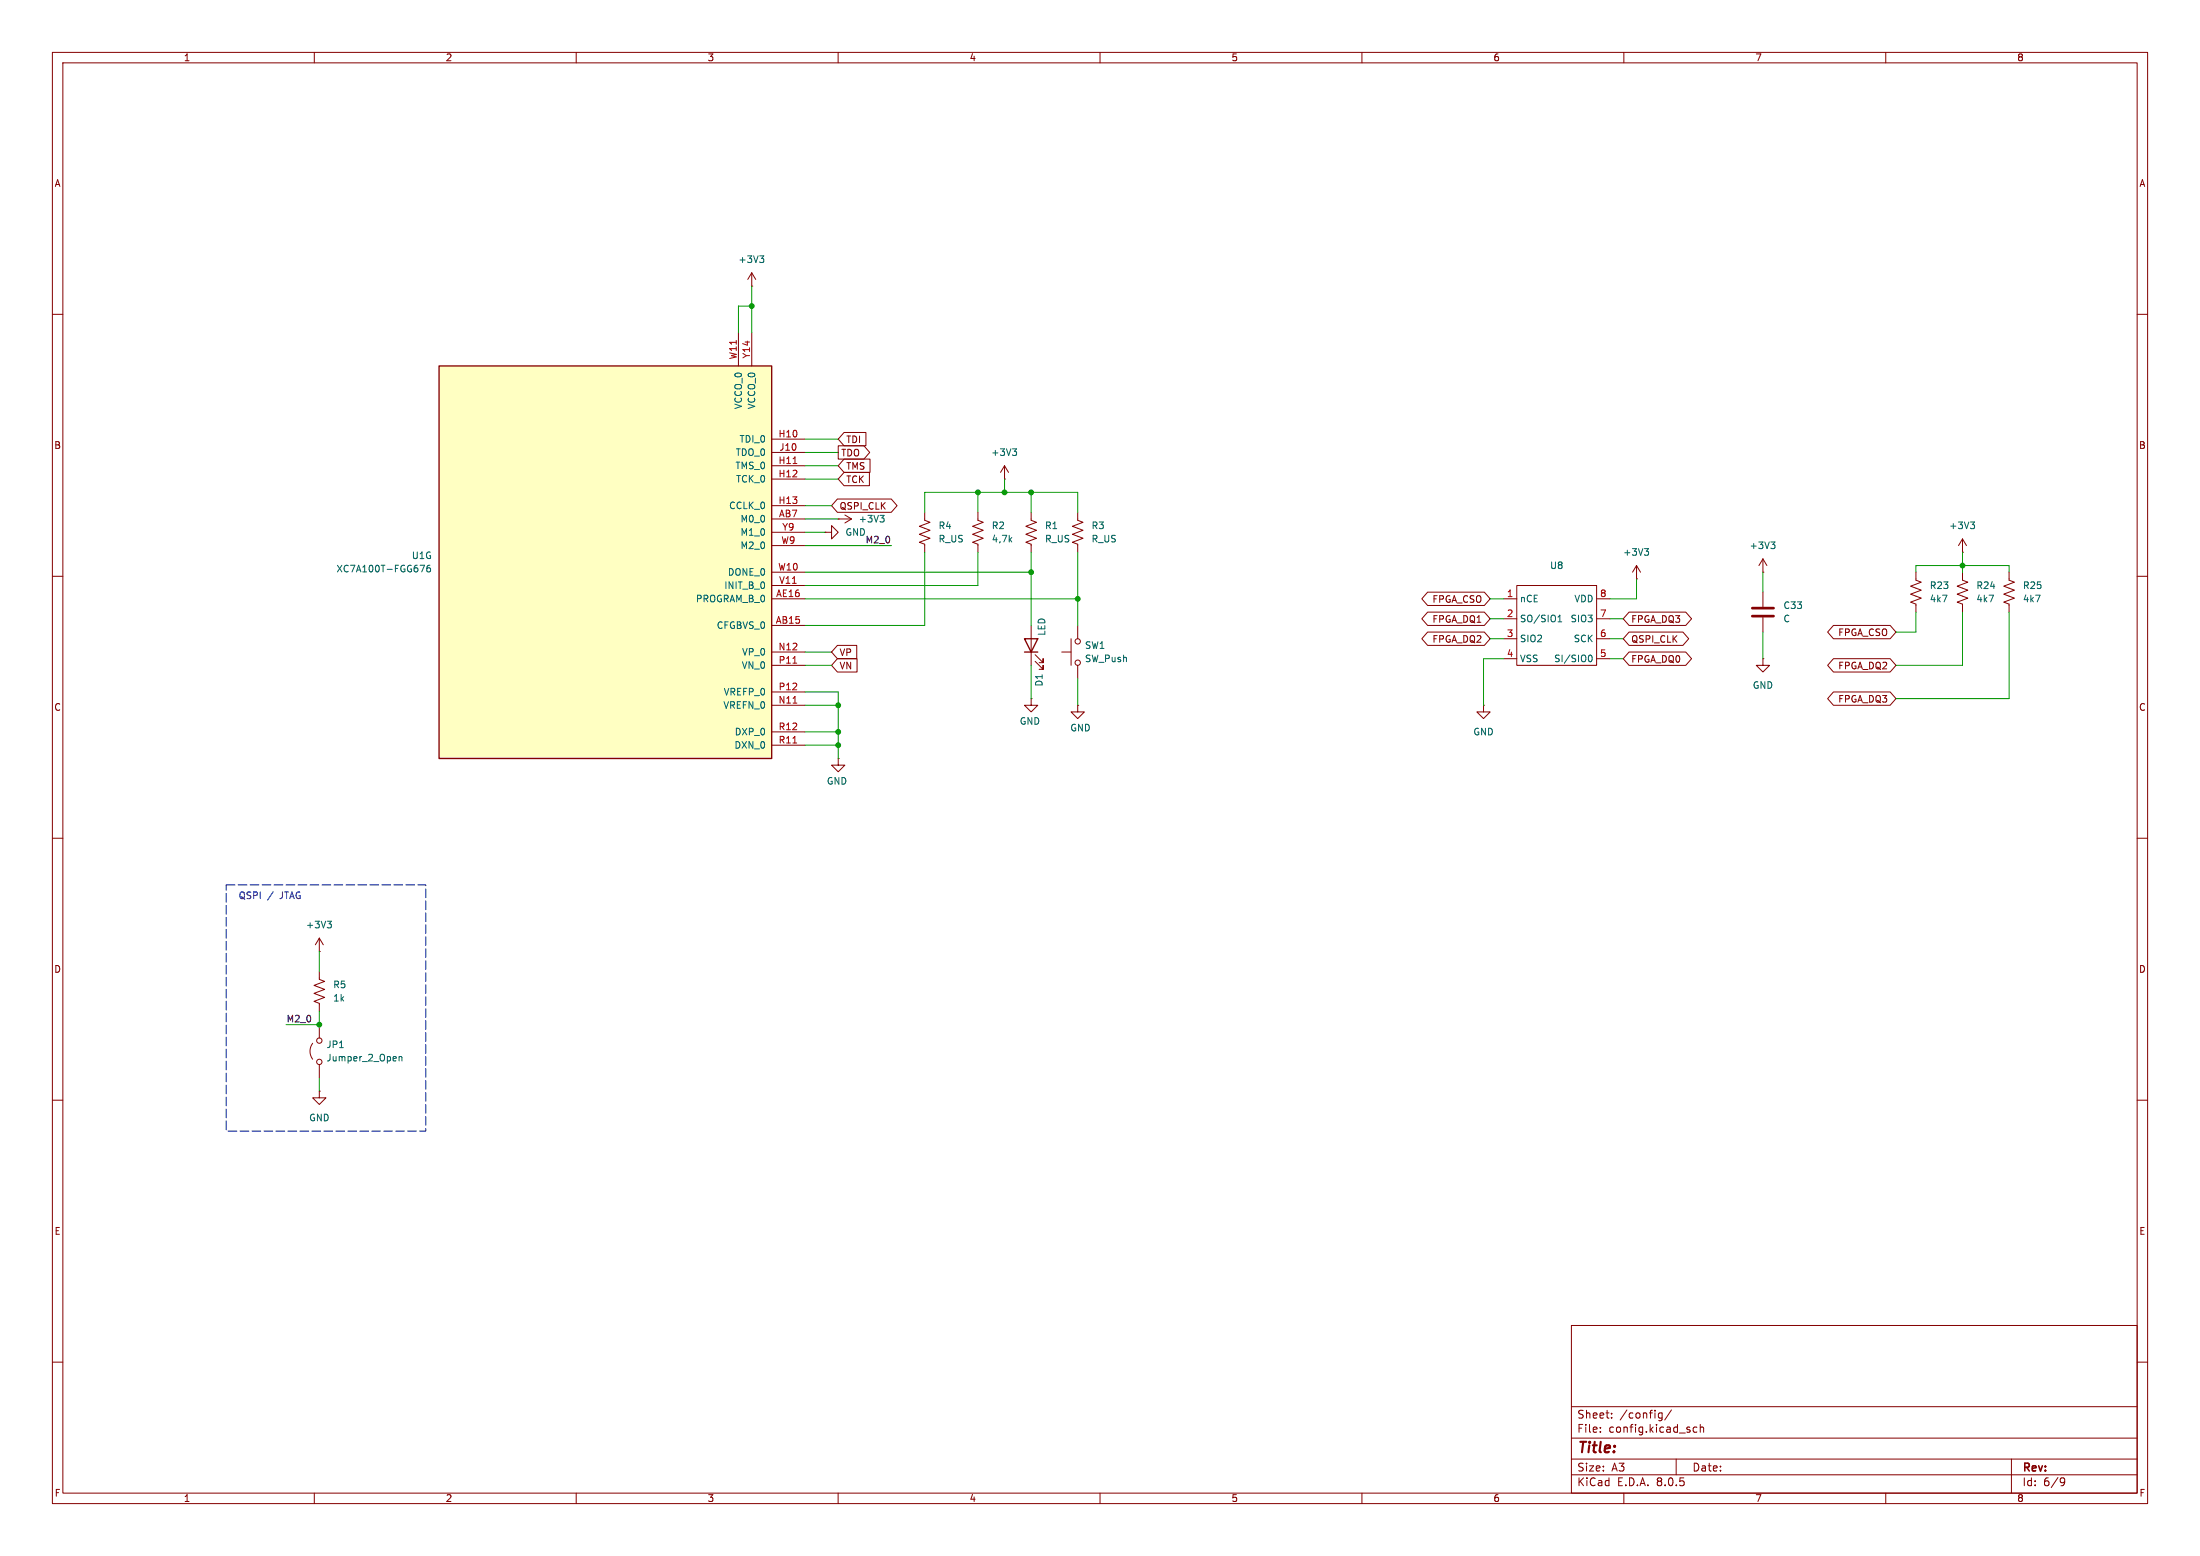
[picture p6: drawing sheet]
<svg xmlns="http://www.w3.org/2000/svg" width="420mm" height="297mm" viewBox="0 0 420 297" stroke-linecap="round" stroke-linejoin="round" font-family="sans-serif">
<g fill="none" stroke="#840000" stroke-width=".19">
<path d="M10 10h400v277h-400zM12 12h396v273h-396zM60 10v2M110 10v2M160 10v2M210 10v2M260 10v2M310 10v2M360 10v2M10 60h2M408 60h2M160 99.1h.1"/>
<path d="M160 99.1h2.6M161.3 98.3l1.3 .8M162.6 99.1l-1.3 .7M176.5 97.8v1.5l1 .4-2 .8 2 .7-2 .8 2 .7-2 .8 1 .4v1.5M186.7 97.8v1.5l1 .4-2 .8 2 .7-2 .8 2 .7-2 .8 1 .4v1.5M191.8 91.4h.1M191.8 88.9l-.8 1.3M191.8 88.9v2.5M191.8 88.9l.7 1.3M196.8 97.8v1.5l1.1 .4-2.1 .8 2.1 .7-2.1 .8 2.1 .7-2.1 .8 1 .4v1.5M205.7 97.8v1.5l1.1 .4-2.1 .8 2.1 .7-2.1 .8 2.1 .7-2.1 .8 1 .4v1.5M10 110h2"/>
<path d="M157.5 101.6h1.2v-1.3l1.3 1.3-1.3 1.3v-1.3M157.5 101.6h.1M205.7 119.4v2.5M336.5 109.2h.1M336.5 106.7l-.7 1.3M336.5 106.7v2.5M336.5 113v2.8M336.5 117.9v2.8M336.5 106.7l.8 1.3M365.8 109.2v1.5l1 .4-2.1 .8 2.1 .7-2.1 .8 2.1 .8-2.1 .7 1.1 .4v1.5M374.6 109.2v1.5l1.1 .4-2.1 .8 2.1 .7-2.1 .8 2.1 .8-2.1 .7 1 .4v1.5M374.6 105.4h.1"/>
<path d="M374.6 102.9v2.5M374.6 102.9l-.7 1.2M374.6 102.9l.8 1.2M383.5 109.2v1.5l1.1 .4-2.1 .8 2.1 .7-2.1 .8 2.1 .8-2.1 .7 1 .4v1.5M408 110h2M202.7 124.5h1.8M204.5 121.9v5.1M205.7 127v2.5M283.2 134.6v1.3h1.3l-1.3 1.3-1.3-1.3h1.3M283.2 134.6h.1M336.5 125.7v1.3h1.3l-1.3 1.3-1.2-1.3h1.2M336.5 125.7h.1"/>
<path d="M10 160h2M160 144.8v1.3h1.3l-1.3 1.2-1.3-1.2h1.3M160 144.8h.1M408 160h2M61 179.1v2.5M61 179.1l-.8 1.2M61 179.1l.7 1.2M59.7 199.1a2.54 2.54 0 0 0 0 3.1M61 185.4v1.5l1 .4-2.1 .8 2.1 .7-2.1 .8 2.1 .8-2.1 .7 1.1 .4v1.5M61 181.6h.1M61 195.6v2.5M10 210h2"/>
<path d="M61 208.3v1.3h1.2l-1.2 1.2-1.3-1.2h1.3M61 208.3h.1M61 203.2v2.5M408 210h2M10 260h2M300 253h108v32h-108zM408 260h2M300 278.5h108M300 274.5h108M300 268.5h108M305.5 273.2v.2M305.5 272.5v.1"/>
<path d="M307.7 270.5v.2M307.7 269.8v.1M316.7 270.5l.2 .2 .4-.1M317.3 269.7v1.2l-.3 .3-.3-.1M317.3 269.8l-.4-.1-.2 .1M319.1 269.1l-1.3 1.9M320 278.5v3M323.9 272.5l-.4-.1-.3 .3 .2 .6h.5M324.6 272.5l.2-.1 .4 .1v.9M324.6 271.9v1.5M384 278.5v6.5M60 285v2"/>
<path d="M110 285v2M160 285v2M210 285v2M260 285v2M300 281.5h108M310 285v2M360 285v2M393.6 282.1l.5 .1a.99 .99 0 0 1-.4 1.4h-.3M394.2 282.7l-.3 .3h-.3"/>
<circle cx="205.7" cy="126.5" r=".51"/>
<circle cx="205.7" cy="122.4" r=".51"/>
<circle cx="61" cy="198.6" r=".51"/>
<circle cx="61" cy="202.7" r=".51"/>
</g>
<path d="M168 98.4h.8l-.4 .5M168.5 98.9l.3 .2v.3l-.3 .2M193.3 85.7h.8l-.5 .5M193.8 86.2l.3 .2v.3l-.3 .2M376.2 99.6h.7l-.4 .5M338.1 103.4h.7l-.4 .5M338.6 103.9l.2 .3v.3l-.2 .2M376.7 100.1l.2 .3v.3l-.2 .2M62.5 175.8h.8l-.5 .5M63 176.3l.3 .3v.3l-.3 .2M76.2 201.7v.8M76.2 201.8l.2-.1h.3v.8" fill="none" stroke="#006464" stroke-width=".19"/>
<path d="M334.5 117.6h4.1M334.5 116.1h4.1" fill="none" stroke="#840000" stroke-width=".51"/>
<path d="M83.8 69.9h63.5v74.9h-63.5z" fill="#ffffc2"/>
<path d="M83.8 69.9h63.5v74.9h-63.5zM195.6 121.9h2.5l-1.3 2.6zM195.6 124.5h2.5" fill="none" stroke="#840000" stroke-width=".25"/>
<g fill="none" stroke="#840000" stroke-width=".19">
<path d="M143.5 54.6h.1M143.5 52.1v2.5M143.5 52.1l-.8 1.2M143.5 52.1l.8 1.2M141 63.5v6.4M143.5 63.5v6.4M147.3 99.1h6.4M147.3 83.8h6.4M147.3 88.9h6.4M147.3 91.4h6.4M147.3 96.5h6.4M147.3 86.4h6.4"/>
<path d="M159.9 95.2h10.2l1.2 1.3-1.2 1.3h-10.2l-1.2-1.3zM160 85.1h4.9l1.1 1.3-1.1 1.2h-4.9zM161.1 82.5h4.2v2.6h-4.2l-1.1-1.3zM161.1 87.6h5v2.6h-5l-1.1-1.3zM161.1 90.2h4.9v2.5h-4.9l-1.1-1.3zM147.3 119.4h6.4M147.3 114.3h6.4M147.3 111.8h6.4M147.3 109.2h6.4M147.3 104.1h6.4M147.3 101.6h6.4M196.8 119.4v7.6"/>
<path d="M272.5 116.8h10.9l1.1 1.3-1.1 1.3h-10.9l-1.1-1.3zM272.5 113h10.9l1.1 1.3-1.1 1.3h-10.9l-1.1-1.3zM287 114.3h2.6M287 118.1h2.6M289.6 111.8h15.2v15.2h-15.2zM304.8 114.3h2.5M304.8 118.1h2.5M311 116.8h10.8l1.1 1.3-1.1 1.3h-10.8l-1.1-1.3zM312.4 110.5h.1M312.4 108l-.7 1.2M312.4 108v2.5M312.4 108l.8 1.2"/>
<path d="M350 119.4h10.8l1.1 1.3-1.1 1.2h-10.8l-1.1-1.2zM147.3 134.6h6.4M147.3 124.5h6.4M147.3 127h6.4M147.3 132.1h6.4M147.3 139.7h6.4M159.9 123.2h3.7v2.5h-3.7l-1.2-1.2zM159.9 125.7h3.7v2.6h-3.7l-1.2-1.3zM196.8 133.4v1.2h1.3l-1.3 1.3-1.2-1.3h1.2M196.8 133.4h.1M197.6 126.2l1.5 1.6v-.8v.8h-.7M197.6 125l1.5 1.5v-.8v.8h-.7"/>
<path d="M205.7 134.6v1.3h1.3l-1.3 1.3-1.2-1.3h1.2M205.7 134.6h.1M272.5 120.6h10.9l1.1 1.3-1.1 1.3h-10.9l-1.1-1.3zM287 121.9h2.6M287 125.7h2.6M304.8 121.9h2.5M304.8 125.7h2.5M311 120.6h10.3l1.1 1.3-1.1 1.3h-10.3l-1.1-1.3zM311 124.5h10.8l1.1 1.2-1.1 1.3h-10.8l-1.1-1.3zM350 132.1h10.8l1.1 1.3-1.1 1.2h-10.8l-1.1-1.2zM350 125.7h10.8l1.1 1.3-1.1 1.3h-10.8l-1.1-1.3zM147.3 142.2h6.4"/>
</g>
<path d="M151.4 88.5h.7M151.4 126.6h.7M151.4 134.2h.7M151.4 141.8h.7" fill="none" stroke="#a90000" stroke-width=".19"/>
<path d="M145 48.8h.8l-.4 .5M145.6 49.3l.2 .3v.3l-.2 .2M80.2 107.9h.8l-.5 1.3M82.1 107.9l-.4 .1a.86 .86 0 0 0 0 1.2l.4-.2 .1-.4-.2-.2h-.4l-.1 .2M297.4 118.7h.8M297.4 117.8l.4-.4v1.3M313.9 104.7h.8l-.4 .5M314.5 105.2l.2 .2v.3l-.2 .3M303.3 125.3l.2-.3a.68 .68 0 0 1 .5 .7 .68 .68 0 0 1-.5 .6l-.2-.2" fill="none" stroke="#006464" stroke-width=".19"/>
<path d="M43.2 168.9h38.1v47h-38.1z" fill="none" stroke="#0000c2" stroke-width=".19" stroke-dasharray="1.7 .6"/>
<g fill="none" stroke="#009600" stroke-width=".19">
<path d="M143.5 54.6v8.9M143.5 58.4h-2.5v5.1M153.7 88.9h6.3M153.7 83.8h6.3M153.7 86.4h6.3M153.7 91.4h6.3M153.7 96.5h5M153.7 99.1h6.3M176.5 97.8v-3.8h29.2v3.8M186.7 94v3.8M191.8 91.4v2.6M196.8 94v3.8"/>
<path d="M153.7 114.3h52M153.7 104.1h16.5M153.7 109.2h43.1M153.7 101.6h3.8M176.5 105.4v14h-22.8M186.7 105.4v6.4h-33M196.8 105.4v14M205.7 105.4v14M284.5 114.3h2.5M284.5 118.1h2.5M307.3 118.1h2.6M312.4 110.5v3.8h-5.1"/>
<path d="M336.5 109.2v3.8M365.8 109.2v-1.2h17.7v1.2M365.8 116.8v3.9h-3.9M374.6 116.8v10.2h-12.7M374.6 105.4v3.8M383.5 116.8v16.6h-21.6M153.7 132.1h6.3v12.7M153.7 139.7h6.3M153.7 124.5h5M153.7 134.6h6.3M153.7 127h5M196.8 127v6.4"/>
<path d="M205.7 129.5v5.1M284.5 121.9h2.5M287 125.7h-3.8v8.9M307.3 121.9h2.6M307.3 125.7h2.6M336.5 120.7v5M153.7 142.2h6.3M61 181.6v3.8M61 193v2.6h-6.4M61 205.7v2.6"/>
</g>
<g fill="#009600" stroke="#009600" stroke-width=".19">
<circle cx="143.5" cy="58.4" r=".46"/>
<circle cx="196.8" cy="109.2" r=".46"/>
<circle cx="205.7" cy="114.3" r=".46"/>
<circle cx="191.8" cy="94" r=".46"/>
<circle cx="196.8" cy="94" r=".46"/>
<circle cx="186.7" cy="94" r=".46"/>
<circle cx="374.6" cy="108" r=".46"/>
<circle cx="160" cy="139.7" r=".46"/>
<circle cx="160" cy="142.2" r=".46"/>
<circle cx="160" cy="134.6" r=".46"/>
<circle cx="61" cy="195.6" r=".46"/>
</g>
<text font-size="2.8" fill="#840000" x="301" y="277.9">Title:</text>
<g font-size="2.1" fill="#840000">
<text x="301" y="273.7">File:</text>
<text x="301" y="271">Sheet:</text>
<text x="307.1" y="273.7">config.kicad_sch</text>
<text x="309.2" y="271">/config/</text>
<text x="301" y="281.1">Size:</text>
<text x="307.6" y="281.1">A3</text>
<text x="323" y="281.1">Date:</text>
<text x="386" y="281.3">Rev:</text>
<text x="301" y="283.9">KiCad</text>
<text x="308.7" y="283.9">E.D.A.</text>
<text x="316.3" y="283.9">8.0.5</text>
<text x="386" y="283.9">Id:</text>
<text x="390.1" y="283.9">6/9</text>
</g>
<g font-size="1.8" fill="#840000">
<text x="35" y="11.9">1</text>
<text x="85" y="11.9">2</text>
<text x="135" y="11.9">3</text>
<text x="185" y="11.9">4</text>
<text x="235" y="11.9">5</text>
<text x="285" y="11.9">6</text>
<text x="335" y="11.9">7</text>
<text x="385" y="11.9">8</text>
<text x="10.3" y="35.9">A</text>
<text x="408.3" y="35.9">A</text>
<text x="10.3" y="85.9">B</text>
<text x="160.5" y="87.3">TDO</text>
<text x="161.4" y="84.8">TDI</text>
<text x="161.4" y="89.9">TMS</text>
<text x="408.2" y="85.9">B</text>
<text x="161.4" y="92.4">TCK</text>
<text x="160.2" y="97.5">QSPI_CLK</text>
<text x="273.4" y="119.1">FPGA_DQ1</text>
<text x="273.4" y="115.3">FPGA_CSO</text>
<text x="311.3" y="119.1">FPGA_DQ3</text>
<text x="160.2" y="125.4">VP</text>
<text x="273.4" y="122.9">FPGA_DQ2</text>
<text x="311.3" y="122.9">QSPI_CLK</text>
<text x="350.8" y="121.6">FPGA_CSO</text>
<text x="160.2" y="128">VN</text>
<text x="311.3" y="126.7">FPGA_DQ0</text>
<text x="350.8" y="128">FPGA_DQ2</text>
<text x="10.3" y="135.9">C</text>
<text x="350.8" y="134.3">FPGA_DQ3</text>
<text x="408.2" y="135.9">C</text>
<text x="10.3" y="185.9">D</text>
<text x="408.2" y="185.9">D</text>
<text x="10.3" y="235.9">E</text>
<text x="408.3" y="235.9">E</text>
<text x="10.3" y="285.9">F</text>
<text x="35" y="286.9">1</text>
<text x="85" y="286.9">2</text>
<text x="135" y="286.9">3</text>
<text x="185" y="286.9">4</text>
<text x="235" y="286.9">5</text>
<text x="285" y="286.9">6</text>
<text x="335" y="286.9">7</text>
<text x="385" y="286.9">8</text>
<text x="408.3" y="285.9">F</text>
</g>
<g font-size="1.8" fill="#006464">
<text x="140.9" y="50.4">+3V3</text>
<text x="141.8" y="78.2" transform="rotate(-90 141.8 78.2)">VCCO_0</text>
<text x="144.4" y="78.2" transform="rotate(-90 144.4 78.2)">VCCO_0</text>
<text x="140.3" y="89.8">TMS_0</text>
<text x="140.4" y="87.2">TDO_0</text>
<text x="141.1" y="84.7">TDI_0</text>
<text x="189.1" y="87.2">+3V3</text>
<text x="140.4" y="92.3">TCK_0</text>
<text x="139.1" y="97.4">CCLK_0</text>
<text x="141.3" y="99.9">M0_0</text>
<text x="163.8" y="99.9">+3V3</text>
<text x="179.1" y="101.2">R4</text>
<text x="189.2" y="101.2">R2</text>
<text x="199.4" y="101.2">R1</text>
<text x="208.3" y="101.2">R3</text>
<text x="372" y="101.2">+3V3</text>
<text x="78.5" y="106.9">U1G</text>
<text x="141.3" y="105">M2_0</text>
<text x="141.3" y="102.5">M1_0</text>
<text x="161.3" y="102.5">GND</text>
<text x="179.1" y="103.7">R_US</text>
<text x="189.2" y="103.7">4,7k</text>
<text x="199.4" y="103.7">R_US</text>
<text x="208.3" y="103.7">R_US</text>
<text x="309.8" y="106.3">+3V3</text>
<text x="333.9" y="105">+3V3</text>
<text x="64.1" y="109.4">XC7A100T-FGG676</text>
<text x="138.2" y="112.6">INIT_B_0</text>
<text x="138.8" y="110.1">DONE_0</text>
<text x="295.8" y="108.8">U8</text>
<text x="368.3" y="112.6">R23</text>
<text x="377.2" y="112.6">R24</text>
<text x="386.1" y="112.6">R25</text>
<text x="132.7" y="115.2">PROGRAM_B_0</text>
<text x="290.1" y="115.2">nCE</text>
<text x="290.1" y="119">SO/SIO1</text>
<text x="299.7" y="119">SIO3</text>
<text x="300.5" y="115.2">VDD</text>
<text x="340.4" y="116.4">C33</text>
<text x="340.4" y="119">C</text>
<text x="368.3" y="115.2">4k7</text>
<text x="377.2" y="115.2">4k7</text>
<text x="386.1" y="115.2">4k7</text>
<text x="136.7" y="120.2">CFGBVS_0</text>
<text x="141.6" y="125.3">VP_0</text>
<text x="199.7" y="121.5" transform="rotate(-90 199.7 121.5)">LED</text>
<text x="207" y="124.1">SW1</text>
<text x="290.1" y="122.8">SIO2</text>
<text x="300.3" y="122.8">SCK</text>
<text x="141.5" y="127.9">VN_0</text>
<text x="199.2" y="131.1" transform="rotate(-90 199.2 131.1)">D1</text>
<text x="207" y="126.6">SW_Push</text>
<text x="290.1" y="126.6">VSS</text>
<text x="296.6" y="126.6">SI/SIO0</text>
<text x="334.5" y="131.7">GND</text>
<text x="138" y="135.5">VREFN_0</text>
<text x="138.1" y="132.9">VREFP_0</text>
<text x="140.1" y="143.1">DXN_0</text>
<text x="140.2" y="140.6">DXP_0</text>
<text x="194.6" y="138.5">GND</text>
<text x="204.2" y="139.8">GND</text>
<text x="281.2" y="140.6">GND</text>
<text x="157.7" y="150">GND</text>
<text x="58.3" y="177.4">+3V3</text>
<text x="63.5" y="188.8">R5</text>
<text x="63.5" y="191.4">1k</text>
<text x="62.2" y="200.3">JP1</text>
<text x="62.2" y="202.8">Jumper_2_Open</text>
<text x="58.9" y="214.2">GND</text>
</g>
<g font-size="1.8" fill="#a90000">
<text x="140.7" y="68.7" transform="rotate(-90 140.7 68.7)">W11</text>
<text x="143.3" y="68.5" transform="rotate(-90 143.3 68.5)">Y14</text>
<text x="148.5" y="83.6">H10</text>
<text x="148.5" y="88.6">H11</text>
<text x="148.7" y="86.1">J10</text>
<text x="148.5" y="91.2">H12</text>
<text x="148.5" y="96.3">H13</text>
<text x="148.6" y="98.8">AB7</text>
<text x="149.2" y="101.3">Y9</text>
<text x="149.1" y="103.9">W9</text>
<text x="148.5" y="109">W10</text>
<text x="148.6" y="111.5">V11</text>
<text x="148" y="119.1">AB15</text>
<text x="148.1" y="114">AE16</text>
<text x="287.6" y="114">1</text>
<text x="287.6" y="117.9">2</text>
<text x="305.4" y="117.9">7</text>
<text x="305.4" y="114">8</text>
<text x="148.5" y="124.2">N12</text>
<text x="287.6" y="121.7">3</text>
<text x="287.6" y="125.5">4</text>
<text x="305.4" y="125.5">5</text>
<text x="305.4" y="121.7">6</text>
<text x="148.5" y="126.7">P11</text>
<text x="148.5" y="131.8">P12</text>
<text x="148.5" y="134.4">N11</text>
<text x="148.5" y="142">R11</text>
<text x="148.5" y="139.4">R12</text>
</g>
<g font-size="1.8" fill="#0f0f0f">
<text x="165.1" y="103.8">M2_0</text>
<text x="54.6" y="195.2">M2_0</text>
</g>
<g font-size="1.8" fill="#0000c2">
<text x="45.5" y="171.8">QSPI</text>
<text x="51.1" y="171.8">/</text>
<text x="53.6" y="171.8">JTAG</text>
</g>
</svg>
